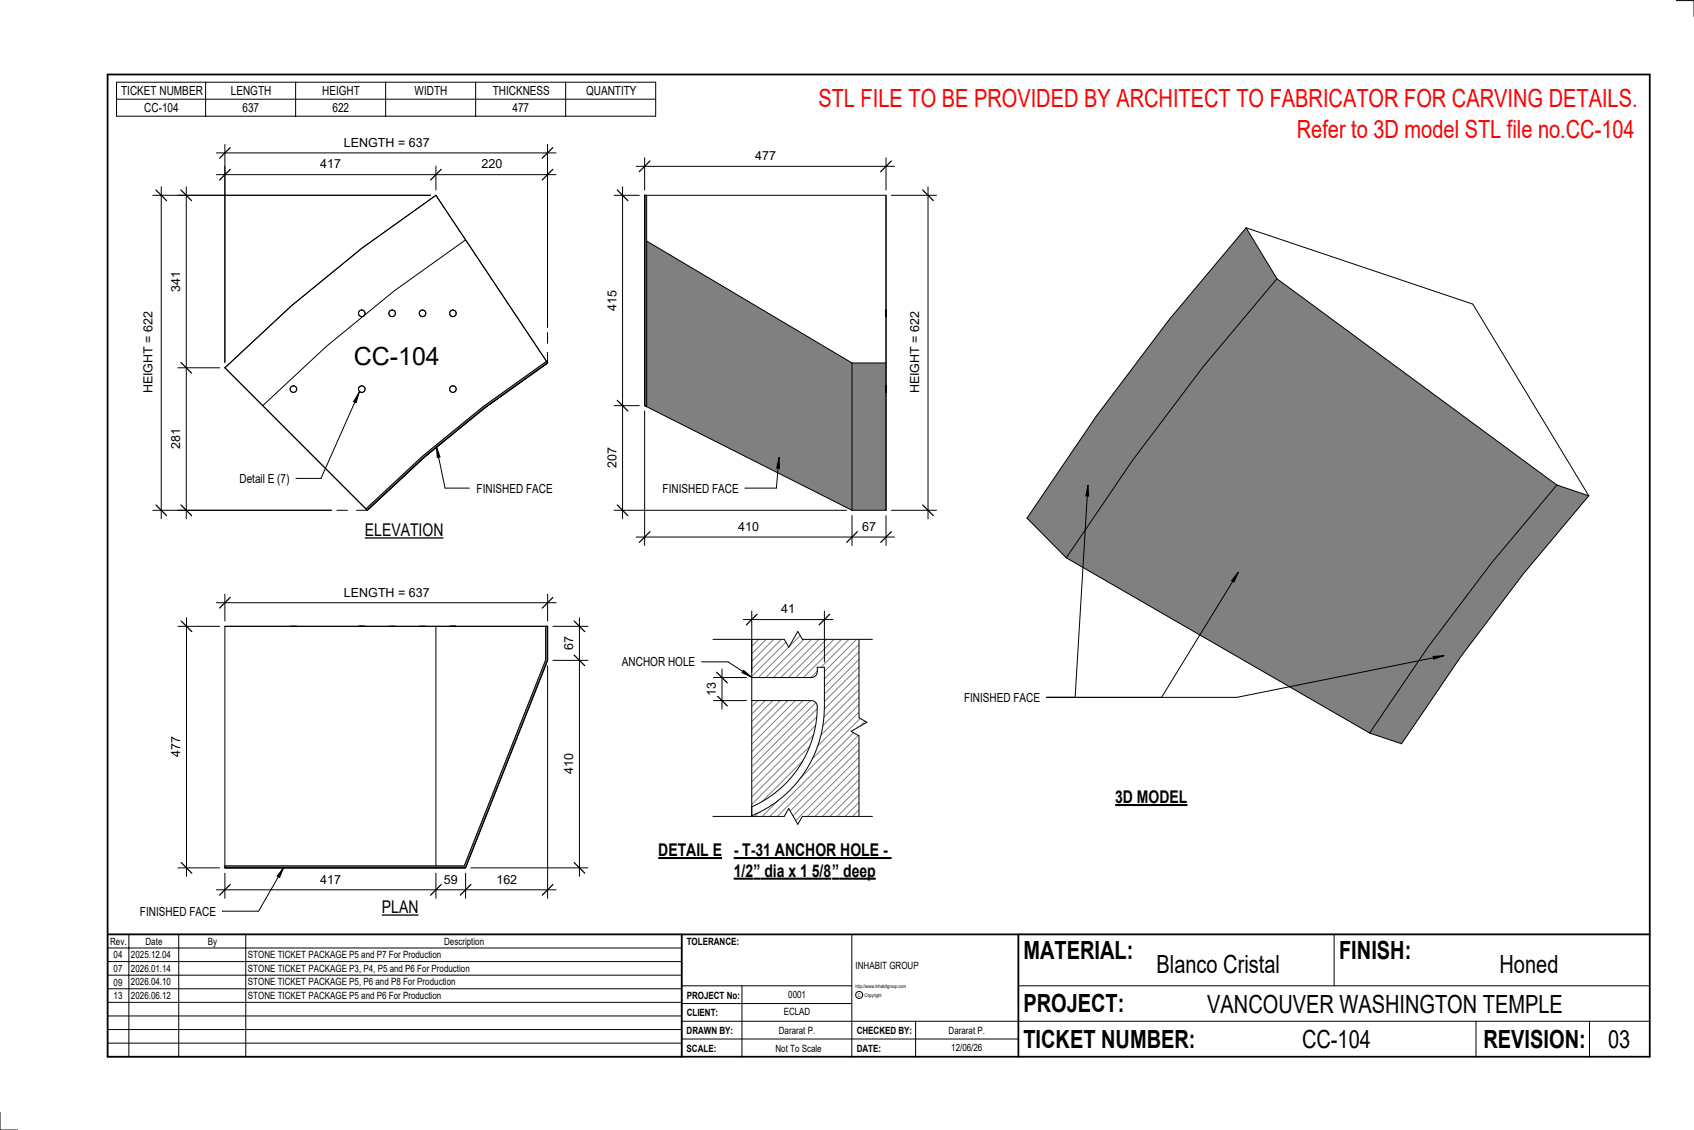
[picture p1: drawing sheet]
<svg xmlns="http://www.w3.org/2000/svg" width="914mm" height="610mm" viewBox="0 0 914 610" stroke-linecap="round" stroke-linejoin="round" font-family="sans-serif">
<g fill="#808080">
<path d="M460 196h18v79h-18z"/>
<path d="M349 130l111 66v79l-111-56z"/>
</g>
<path d="M348 105h1v114h-1z" fill="#7c7c7c"/>
<g fill="none" stroke="#000" stroke-width=".54">
<path d="M348 105v93M348 105v114M348 105h130M349 105v114h-1M478 105v170M478 105v91M348 129v90M349 130l111 66M478 167v4M460 196v79M460 196h18M478 196v79"/>
<path d="M348 219l112 56M478 208v4M460 275h18"/>
</g>
<path d="M197 275l31-29 33-27 34-24 1 1-35 24-32 27-31 28z" fill="#7c7c7c"/>
<g fill="none" stroke="#000" stroke-width=".54">
<path d="M296 179v6M296 190v6M296 196l-45-67-38 28-37 30-34 32 56 56M296 196l-61-91-40 29-38 31-36 33 77 77M296 196l-1-1-34 24-33 27-31 29h1M296 196l-35 24-32 27-31 28M182 275h6M192 275h6"/>
<circle cx="195" cy="169" r="1.8"/>
<circle cx="212" cy="169" r="1.8"/>
<circle cx="228" cy="169" r="1.8"/>
<circle cx="244" cy="169" r="1.8"/>
<circle cx="158" cy="210" r="1.8"/>
<circle cx="195" cy="210" r="1.8"/>
<circle cx="244" cy="210" r="1.8"/>
</g>
<path d="M121 467h130l44-111v-18h1v18l-45 112h-130z" fill="#7c7c7c"/>
<g fill="none" stroke="#000" stroke-width=".54">
<path d="M121 338h175M121 338h114M121 338v130M157 338h1zM158 338h2zM194 338h1zM195 338h2zM210 338h2zM212 338h1zM226 338h2zM228 338h2zM235 338v129"/>
<path d="M235 338h61M243 338h1zM244 338h2zM295 338v18l-44 111h-130M296 338v18M296 356l-45 112M121 468h114M121 468h130M142 468h109"/>
</g>
<g fill="#808080">
<path d="M673 123l16 27-40 48-38 50-35 53-22-21 38-55 39-53z"/>
<path d="M840 262l18 5-36 43-34 44-31 47-18-6 32-46 34-45z"/>
<path d="M689 150l151 112-35 42-34 45-32 46-163-94 35-53 38-50z"/>
</g>
<path d="M673 123l-42 49-39 53-38 55 22 21M673 123l16 27M673 123l122 41 63 103M689 150l-40 48-38 50-35 53M689 150l151 112M840 262l-35 42-34 45-32 46M840 262l18 5M858 267l-36 43-34 44-31 47-18-6M576 301l163 94" fill="none" stroke="#000" stroke-width=".54"/>
<path d="M406 340v26l33-1 2-1v-4h4a122 122 0 0 1-2 36 63 63 0 0 1-37 44v5h62v-105zM406 378v57a58 58 0 0 0 35-55l-1-2h-2z" fill="#fff"/>
<g fill="none" stroke="#808080" stroke-width=".54">
<path d="M407 340l-1 1M411 340l-5 5M415 340l-9 9M419 340l-13 13M423 340l-17 17M427 340l-21 21M431 340l-25 25M435 340l-26 26M439 340l-26 26M443 340l-26 26M447 340l-26 26M451 340l-25 26"/>
<path d="M455 340l-25 26M459 340l-25 26M463 340l-20 20M467 340l-22 22M468 343l-23 23M468 347l-23 23M468 351l-23 23M468 356l-23 22M468 360l-23 23M409 378l-3 3M413 378l-7 7M417 378l-11 11"/>
<path d="M421 378l-15 15M425 378l-19 19M429 378l-23 23M433 378l-27 28M437 378l-31 32M440 379l-34 35M441 362l-3 4M468 364l-23 23M468 368l-24 23M468 372l-25 25M468 376l-27 26M468 380l-29 29"/>
<path d="M439 397l-33 33M440 391l-34 35M441 387l-35 35M441 382l-35 36M468 384l-36 36M468 388l-57 57M468 392l-53 53M468 396l-49 49M433 410l-22 22M437 403l-31 31M468 400l-45 45M468 404l-41 41"/>
<path d="M468 408l-37 37M468 412l-33 33M468 416l-29 29M409 438l-3 4M420 432l-13 13M468 420l-25 25M468 425l-21 20M468 429l-16 16M468 433l-12 12M468 437l-8 8M468 441l-4 4M468 445h.1"/>
</g>
<path d="M481 105h25M501 101v179M481 275h25M406 340h62v105h-62zM406 378h32h2l1 2a58 58 0 0 1-35 55M406 366l33-1 2-1v-4h4a122 122 0 0 1-2 36 63 63 0 0 1-37 44" fill="none" stroke="#000" stroke-width=".54"/>
<path d="M498 102l6 6M498 272l6 6" fill="none" stroke="#000" stroke-width=".67"/>
<path d="M490 168h8v44h-8z" fill="#fff"/>
<path d="M331 105h14M336 101v179M331 219h14M331 275h126" fill="none" stroke="#000" stroke-width=".54"/>
<path d="M333 102l6 6M333 216l6 6M333 272l6 6" fill="none" stroke="#000" stroke-width=".67"/>
<g fill="#fff">
<path d="M327 157h7v11h-7z"/>
<path d="M327 242h7v11h-7z"/>
</g>
<path d="M348 222v72M460 278v16M478 278v16M343 290h140" fill="none" stroke="#000" stroke-width=".54"/>
<path d="M351 287l-6 6M463 287l-6 6M481 287l-6 6" fill="none" stroke="#000" stroke-width=".67"/>
<g fill="#fff">
<path d="M398 280h11v8h-11z"/>
<path d="M465 280h8v8h-8z"/>
</g>
<path d="M343 90h140M348 85v17M478 85v17" fill="none" stroke="#000" stroke-width=".54"/>
<path d="M351 87l-6 6M481 87l-6 6" fill="none" stroke="#000" stroke-width=".67"/>
<g fill="#fff">
<path d="M408 80h11v8h-11z"/>
<path d="M191 185h47v15h-47z"/>
</g>
<path d="M121 78v118M296 78v99M117 82h183" fill="none" stroke="#000" stroke-width=".54"/>
<path d="M124 80l-5 5M298 80l-5 5" fill="none" stroke="#000" stroke-width=".67"/>
<path d="M186 73h45v8h-45z" fill="#fff"/>
<path d="M117 94h183M121 90v106M235 90v12M296 90v87" fill="none" stroke="#000" stroke-width=".54"/>
<path d="M124 91l-5 6M238 91l-6 6M298 91l-5 6" fill="none" stroke="#000" stroke-width=".67"/>
<g fill="#fff">
<path d="M173 85h11v7h-11z"/>
<path d="M260 85h11v7h-11z"/>
</g>
<path d="M82 105h150M87 101v179M82 275h97" fill="none" stroke="#000" stroke-width=".54"/>
<path d="M84 102l6 6M84 272l6 6" fill="none" stroke="#000" stroke-width=".67"/>
<path d="M76 168h8v44h-8z" fill="#fff"/>
<path d="M96 105h136M101 101v179M96 198h23M96 275h83" fill="none" stroke="#000" stroke-width=".54"/>
<path d="M98 102l5 6M98 196l5 5M98 272l5 6" fill="none" stroke="#000" stroke-width=".67"/>
<g fill="#fff">
<path d="M91 146h8v11h-8z"/>
<path d="M91 231h8v11h-8z"/>
</g>
<path d="M194 212l-2 5h-1zM194 212l-21 46h-13" fill="none" stroke="#000" stroke-width=".54"/>
<path d="M194 212l-2 5h-1z" fill="#000"/>
<path d="M129 254h27v8h-27z" fill="#fff"/>
<path d="M117 325h183M121 321v14M296 321v14" fill="none" stroke="#000" stroke-width=".54"/>
<path d="M124 322l-5 6M298 322l-5 6" fill="none" stroke="#000" stroke-width=".67"/>
<path d="M186 316h45v7h-45z" fill="#fff"/>
<path d="M296 359v126M121 471v14M235 471v14M251 471v14M117 480h183" fill="none" stroke="#000" stroke-width=".54"/>
<path d="M124 477l-5 6M238 477l-6 6M254 477l-6 6M298 477l-5 6" fill="none" stroke="#000" stroke-width=".67"/>
<g fill="#fff">
<path d="M173 471h11v7h-11z"/>
<path d="M240 471h7v7h-7z"/>
<path d="M268 471h11v7h-11z"/>
</g>
<path d="M298 338h19M313 333v140M298 356h19M254 468h63" fill="none" stroke="#000" stroke-width=".54"/>
<path d="M310 335l6 6M310 353l6 6M310 465l6 6" fill="none" stroke="#000" stroke-width=".67"/>
<g fill="#fff">
<path d="M303 407h8v11h-8z"/>
<path d="M303 343h8v8h-8z"/>
</g>
<path d="M96 338h23M101 333v140M96 468h23" fill="none" stroke="#000" stroke-width=".54"/>
<path d="M98 335l6 6M98 465l6 6" fill="none" stroke="#000" stroke-width=".67"/>
<g fill="#fff">
<path d="M91 398h8v11h-8z"/>
<path d="M464 340h6v105h-6v-48l-5-2 9-5-4-3z"/>
</g>
<path d="M464 340v47l4 3-9 5 5 2v48M379 357h14l13 8M401 362l5 3-5-2z" fill="none" stroke="#000" stroke-width=".54"/>
<path d="M401 362l5 3-5-2z" fill="#000"/>
<g fill="#fff">
<path d="M336 353h39v8h-39z"/>
<path d="M355 453h35v11h-35z"/>
</g>
<path d="M355 463h35" fill="none" stroke="#000" stroke-width="1.1" stroke-linecap="butt"/>
<path d="M385 338h86v7h-38l-2-4-5 8-3-4h-38z" fill="#fff"/>
<path d="M385 345h38l3 4 5-8 2 4h38" fill="none" stroke="#000" stroke-width=".54"/>
<path d="M385 440h38l3-4 5 9 2-5h38v7h-86z" fill="#fff"/>
<path d="M385 440h38l3-4 5 9 2-5h38" fill="none" stroke="#000" stroke-width=".54"/>
<g fill="#fff">
<path d="M396 453h86v11h-86z"/>
<path d="M396 464h11v11h-11z"/>
<path d="M407 464h4v11h-4z"/>
<path d="M411 464h38v11h-38z"/>
<path d="M449 464h4v11h-4z"/>
<path d="M453 464h20v11h-20z"/>
</g>
<path d="M396 463h85M396 474h53M449 474h24" fill="none" stroke="#000" stroke-width="1.1" stroke-linecap="butt"/>
<path d="M385 378h18M385 366h18M390 361v22" fill="none" stroke="#000" stroke-width=".54"/>
<path d="M387 375l6 6M387 363l6 5" fill="none" stroke="#000" stroke-width=".67"/>
<path d="M380 368h8v7h-8z" fill="#fff"/>
<path d="M401 334h49M406 330v33M445 330v27" fill="none" stroke="#000" stroke-width=".54"/>
<path d="M409 331l-6 6M448 331l-6 6" fill="none" stroke="#000" stroke-width=".67"/>
<path d="M422 325h7v7h-7z" fill="#fff"/>
<g fill="none" stroke="#000" stroke-width=".54">
<path d="M905 0h9v9M460 504v66M720 504v28M891 504h-341v37M368 532h92M401 532v38M550 532h341M368 551h523M368 541h92M494 551v19M797 551v19M858 551v19"/>
<path d="M368 561h182M0 600v10h10"/>
<circle cx="464" cy="537" r="1.9"/>
</g>
<path d="M58 40h833v530h-833zM58 504h833M368 504v66M550 504v66" fill="none" stroke="#000" stroke-width=".96"/>
<g fill="#fff">
<path d="M652 534h192v15h-192z"/>
<path d="M513 562h17v6h-17z"/>
<path d="M425 533h10v6h-10z"/>
<path d="M423 543h15v6h-15z"/>
<path d="M420 553h20v6h-20z"/>
<path d="M624 513h68v15h-68z"/>
<path d="M809 513h33v15h-33z"/>
<path d="M512 553h20v6h-20z"/>
<path d="M703 553h37v15h-37z"/>
<path d="M442 45h443v16h-443z"/>
<path d="M868 553h12v15h-12z"/>
<path d="M61 512h5v6h-5z"/>
<path d="M61 520h5v6h-5z"/>
<path d="M61 527h5v6h-5z"/>
<path d="M61 534h5v6h-5z"/>
</g>
<path d="M58 504h310v66h-310zM58 519h310M58 511h310M70 504v66M96 504v66M133 504v66M58 533h310M58 526h310M58 555h310M58 548h310M58 541h310M58 563h310" fill="none" stroke="#000" stroke-width=".54"/>
<path d="M197 281h42v10h-42z" fill="#fff"/>
<path d="M197 290h42" fill="none" stroke="#000" stroke-width=".69" stroke-linecap="butt"/>
<path d="M206 484h20v11h-20z" fill="#fff"/>
<path d="M206 494h20" fill="none" stroke="#000" stroke-width=".69" stroke-linecap="butt"/>
<path d="M602 424h39v12h-39z" fill="#fff"/>
<path d="M602 434h39" fill="none" stroke="#000" stroke-width="1.1" stroke-linecap="butt"/>
<path d="M700 62h184v15h-184z" fill="#fff"/>
<path d="M63 44h291v19h-291zM63 54h291M111 44v19M160 44v19M208 44v19M257 44v19M305 44v19M153 468l-2 5h-1zM153 468l-13 24h-20" fill="none" stroke="#000" stroke-width=".54"/>
<path d="M153 468l-2 5h-1z" fill="#000"/>
<path d="M76 488h40v7h-40z" fill="#fff"/>
<path d="M421 247v6h-2zM421 247l-2 16h-17" fill="none" stroke="#000" stroke-width=".54"/>
<path d="M421 247v6h-2z" fill="#000"/>
<path d="M358 260h40v7h-40z" fill="#fff"/>
<path d="M236 241l2 6h-2z" fill="#000"/>
<path d="M236 241l2 6h-2zM236 241l4 22h13" fill="none" stroke="#000" stroke-width=".54"/>
<path d="M257 260h41v7h-41z" fill="#fff"/>
<path d="M587 262l1 6h-2zM587 262l-7 114M668 309l-2 5-1-1zM668 309l-41 67M774 354h5l-5 2zM779 354l-111 22h-103" fill="none" stroke="#000" stroke-width=".54"/>
<path d="M587 262l1 6h-2zM668 309l-2 5-1-1zM774 354h5l-5 2z" fill="#000"/>
<path d="M520 373h41v7h-41z" fill="#fff"/>
<g font-size="13.5" fill="#f00">
<text x="442" y="58">STL FILE TO BE PROVIDED BY ARCHITECT TO FABRICATOR FOR CARVING DETAILS.</text>
<text x="700" y="75">Refer to 3D model STL file no.CC-104</text>
</g>
<g font-size="13.5">
<text x="191" y="197">CC-104</text>
<text x="552" y="517">MATERIAL:</text>
<text x="723" y="517">FINISH:</text>
<text x="624" y="525">Blanco Cristal</text>
<text x="809" y="525">Honed</text>
<text x="552" y="546">PROJECT:</text>
<text x="652" y="546">VANCOUVER WASHINGTON TEMPLE</text>
<text x="552" y="565">TICKET NUMBER:</text>
<text x="703" y="565">CC-104</text>
<text x="801" y="565">REVISION:</text>
<text x="868" y="565">03</text>
</g>
<g font-size="9.4">
<text x="197" y="289">ELEVATION</text>
<text x="602" y="433">3D MODEL</text>
<text x="355" y="462">DETAIL E</text>
<text x="396" y="462">- T-31 ANCHOR HOLE -</text>
<text x="396" y="473">1/2</text>
<text x="407" y="473">”</text>
<text x="413" y="473">dia x 1 5/8</text>
<text x="449" y="473">”</text>
<text x="455" y="473">deep</text>
<text x="206" y="493">PLAN</text>
</g>
<g font-size="6.7">
<text x="65" y="51">TICKET NUMBER</text>
<text x="125" y="51">LENGTH</text>
<text x="174" y="51">HEIGHT</text>
<text x="224" y="51">WIDTH</text>
<text x="266" y="51">THICKNESS</text>
<text x="316" y="51">QUANTITY</text>
<text x="78" y="60">CC-104</text>
<text x="131" y="60">637</text>
<text x="179" y="60">622</text>
<text x="277" y="60">477</text>
<text x="186" y="79">LENGTH = 637</text>
<text x="408" y="86">477</text>
<text x="173" y="91">417</text>
<text x="260" y="91">220</text>
<text x="97" y="157" transform="rotate(-90 97 157)">341</text>
<text x="333" y="168" transform="rotate(-90 333 168)">415</text>
<text x="82" y="212" transform="rotate(-90 82 212)">HEIGHT = 622</text>
<text x="496" y="212" transform="rotate(-90 496 212)">HEIGHT = 622</text>
<text x="97" y="242" transform="rotate(-90 97 242)">281</text>
<text x="333" y="253" transform="rotate(-90 333 253)">207</text>
<text x="129" y="260">Detail E (7)</text>
<text x="257" y="266">FINISHED FACE</text>
<text x="358" y="266">FINISHED FACE</text>
<text x="398" y="286">410</text>
<text x="465" y="286">67</text>
<text x="186" y="322">LENGTH = 637</text>
<text x="422" y="331">41</text>
<text x="309" y="351" transform="rotate(-90 309 351)">67</text>
<text x="336" y="359">ANCHOR HOLE</text>
<text x="386" y="375" transform="rotate(-90 386 375)">13</text>
<text x="520" y="379">FINISHED FACE</text>
<text x="97" y="409" transform="rotate(-90 97 409)">477</text>
<text x="309" y="418" transform="rotate(-90 309 418)">410</text>
<text x="173" y="477">417</text>
<text x="240" y="477">59</text>
<text x="268" y="477">162</text>
<text x="76" y="494">FINISHED FACE</text>
</g>
<g font-size="5.4">
<text x="59" y="510">Rev.</text>
<text x="79" y="510">Date</text>
<text x="112" y="510">By</text>
<text x="240" y="510">Description</text>
<text x="371" y="510">TOLERANCE:</text>
<text x="61" y="517">04</text>
<text x="71" y="517">2025.12.04</text>
<text x="134" y="517">STONE TICKET PACKAGE P5 and P7 For Production</text>
<text x="61" y="525">07</text>
<text x="71" y="524">2026.01.14</text>
<text x="134" y="524">STONE TICKET PACKAGE P3, P4, P5 and P6 For Production</text>
<text x="462" y="523">INHABIT GROUP</text>
<text x="61" y="532">09</text>
<text x="71" y="532">2026.04.10</text>
<text x="134" y="532">STONE TICKET PACKAGE P5, P6 and P8 For Production</text>
<text x="61" y="539">13</text>
<text x="71" y="539">2026.06.12</text>
<text x="134" y="539">STONE TICKET PACKAGE P5 and P6 For Production</text>
<text x="371" y="539">PROJECT No:</text>
<text x="425" y="538">0001</text>
<text x="371" y="548">CLIENT:</text>
<text x="423" y="548">ECLAD</text>
<text x="371" y="558">DRAWN BY:</text>
<text x="420" y="558">Dararat P.</text>
<text x="462" y="558">CHECKED BY:</text>
<text x="512" y="558">Dararat P.</text>
<text x="371" y="567">SCALE:</text>
<text x="419" y="567">Not To Scale</text>
<text x="462" y="567">DATE:</text>
<text x="513" y="567">12/06/26</text>
</g>
<g font-size="2.7">
<text x="462" y="533">http://www.inhabitgroup.com</text>
<text x="463" y="538">C</text>
<text x="467" y="538">Copyright</text>
</g>
</svg>
